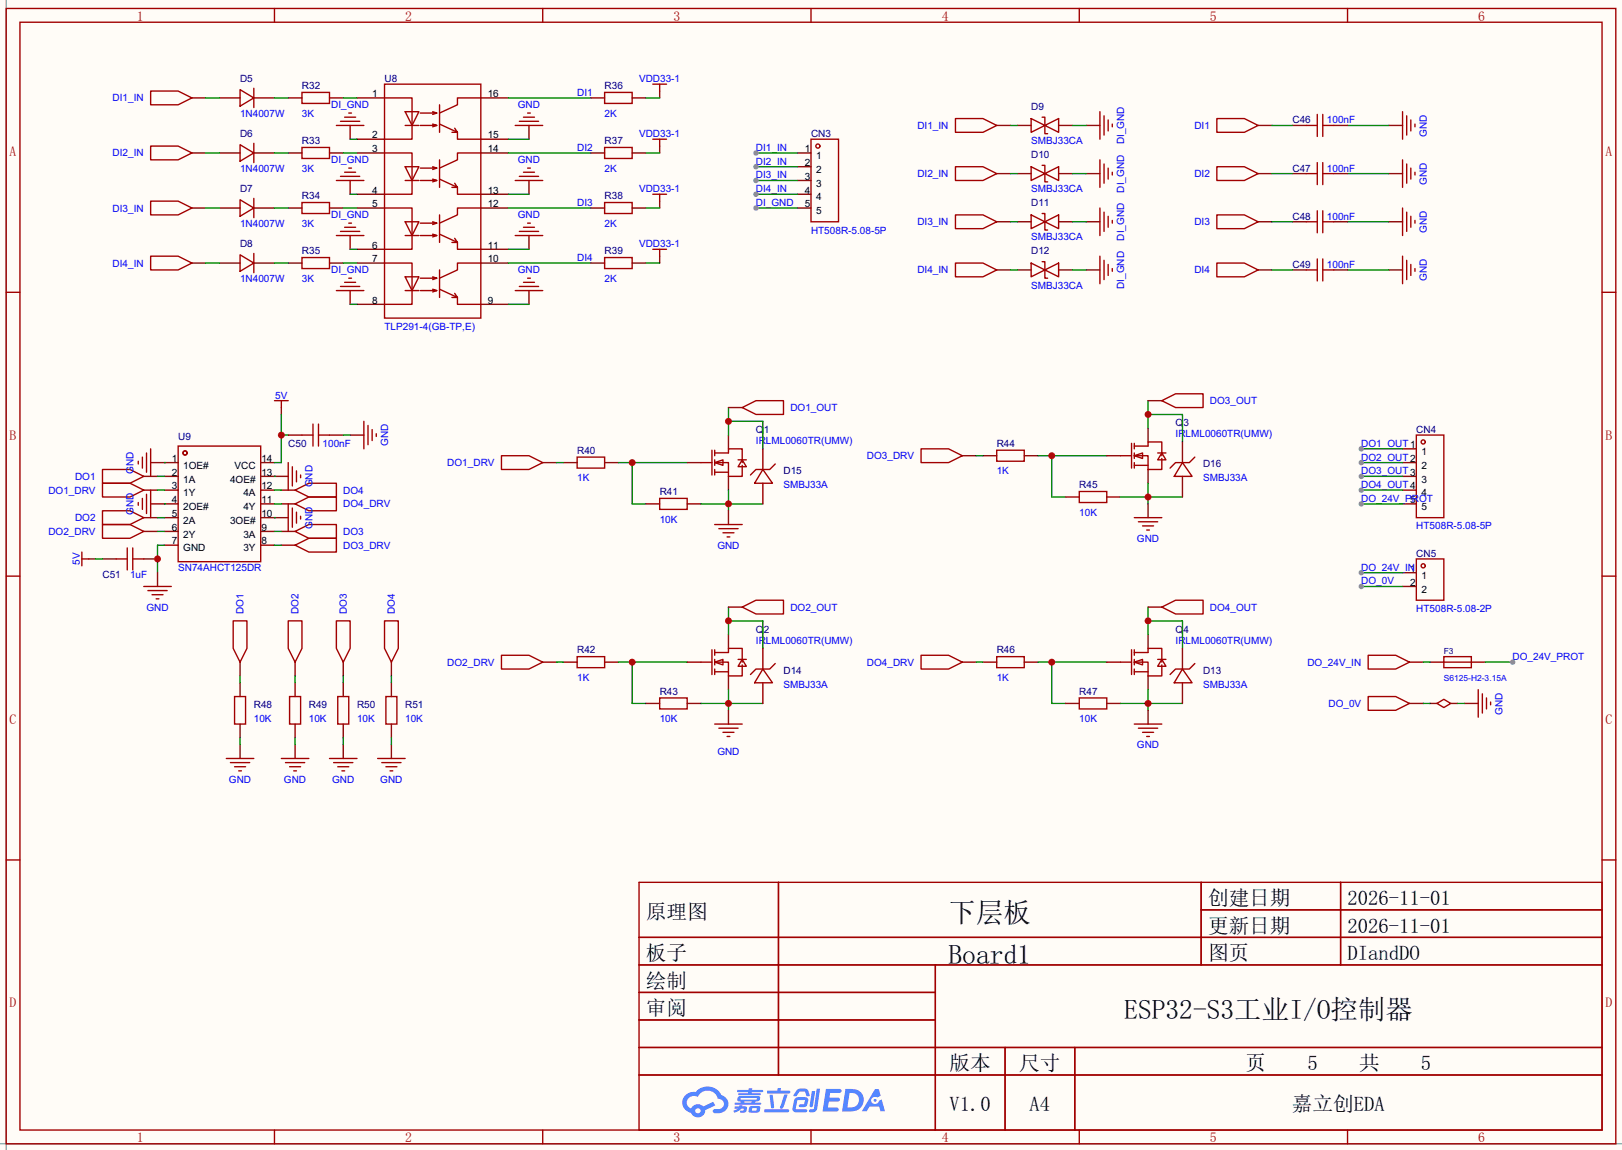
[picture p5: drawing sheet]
<svg xmlns="http://www.w3.org/2000/svg" width="299mm" height="212mm" viewBox="0 0 299 212" stroke-linecap="round" stroke-linejoin="round" font-family="sans-serif">
<path d="M0 0h299.5v212.3h-299.5z" fill="#fffcf7"/>
<path d="M1.1 0v212.3M0 211.1h299.5" fill="none" stroke="#999" stroke-width=".25"/>
<g fill="none" stroke="#a10000" stroke-width=".25">
<path d="M1.1 1.6h297.2v209.5h-297.2zM3.7 4.1h292.1v204.5h-292.1zM50.7 1.6v2.5M100.2 1.6v2.5M149.7 1.6v2.5M199.3 1.6v2.5M248.8 1.6v2.5M1.1 54h2.6M295.8 54h2.5M1.1 106.3h2.6M295.8 106.3h2.5M1.1 158.7h2.6"/>
<path d="M295.8 158.7h2.5M118 162.9h177.8v45.7h-177.8zM118 173h177.8M118 178.1h177.8M143.7 162.9v35.5M172.7 178.1v30.5M221.8 162.9v15.2M221.8 167.9h74M247.5 162.9v15.2M118 183.2h54.7M118 193.3h177.8M118 188.3h54.7"/>
<path d="M118 198.4h177.8M185.6 193.3v15.3M198.4 193.3v15.3M50.7 208.6v2.5M100.2 208.6v2.5M149.7 208.6v2.5M199.3 208.6v2.5M248.8 208.6v2.5"/>
</g>
<g fill="#5487ff">
<path d="M152.5 201h1.6a1.34 1.34 0 0 1 1.2 .2 .37 .37 0 0 1-.3 .5h-1.7l-.2 .9h1.6a.37 .37 0 0 1 .4 .4 .37 .37 0 0 1-.4 .3h-1.7l-.2 1.1h.8a1.26 1.26 0 0 1 1.2 .2 .36 .36 0 0 1-.3 .5h-2.6z"/>
<path d="M161.5 201h.8l.3 1.3-.6 .3a.72 .72 0 0 0-1.1 .2 .72 .72 0 0 0 .3 1 .72 .72 0 0 0 1-.4l.1-.2 .5-.3 .6 2.2h-.8l-.3-.9h-1.8l-.5 .9h-.9z"/>
<path d="M149.9 201.4h.6l-.4 2.7a.31 .31 0 0 1-.3 .3 .31 .31 0 0 1-.3-.3z"/>
<path d="M150.8 200.9h.6l-.5 3.7a.97 .97 0 0 1-1.5 .5l.1-.3 .6-.1 .2-.1z"/>
<path d="M147.1 201.2l.5-.3 1.3 .1 .3 .4 .3 .8-.1 .1h-.5l-.3-.8h-.8h-.2l-.6 .8h-.5v-.2z"/>
<path d="M146.8 202.8l.4-.3h1.5a.69 .69 0 0 1 .5 .4 .69 .69 0 0 1-.1 .8 .74 .74 0 0 1-.8 .7h-.6a.27 .27 0 0 1-.2-.4 .27 .27 0 0 1 .3-.2h.6l.2-.8-1.4 .1-.3 1.6 1.9 .1a.28 .28 0 0 1 .2 .3 .28 .28 0 0 1-.3 .2h-1.9l-.4-.3-.1-.4z"/>
<path d="M141.1 204.7h4.3a.28 .28 0 0 1 .3 .3 .28 .28 0 0 1-.3 .3h-4.2l-.1-.1z"/>
<path d="M144.8 202h.6l-.8 2.5a.3 .3 0 0 1-.4 .1 .3 .3 0 0 1-.2-.2z"/>
<path d="M142.1 202.1h.6l.2 2.2-.2 .3-.4-.2z"/>
<path d="M141.7 201.3h1.8l.2-.5h.5l-.1 .5h1.5a.27 .27 0 0 1 .3 .3 .27 .27 0 0 1-.3 .2h-3.8l-.2-.1z"/>
<path d="M135.7 204.2h.8v-.2h.6l-.1 .2h.8a.7 .7 0 0 1-.5 1.2h-.6v-.4l.6-.1v-.2l-.4-.1-.5 .5-.8 .3-.2-.4 .8-.4h-.6z"/>
<path d="M136.1 201.2h2.1l.1-.3h.6l-.1 .3h1.9l.2 .2-.2 .2h-1.9l-.1 .2h1.6l.2 .2-.2 .1h-3.9l-.1-.3h1.8v-.2h-1.9l-.1-.2z"/>
<path d="M156.1 201l-.6 4.1h1.4a2.14 2.14 0 0 0 2.6-2.1 2.14 2.14 0 0 0-2.7-2zM156.8 201.7a1.37 1.37 0 0 1 1.8 1.2 1.37 1.37 0 0 1-1.5 1.5h-.7z"/>
<path d="M136.3 202.5a.47 .47 0 0 0-.2 .6 .47 .47 0 0 0 .6 .2l.1 .2h-1.1l-.1 .3 4.7 .1 .2-.2-.1-.2h-1l.1-.2a.6 .6 0 0 0 .7-.2 .6 .6 0 0 0 0-.8h-3.5zM136.8 202.7l2.8-.1 .1 .1-.1 .3h-2.8zM137.4 203.3h1.4l-.1 .2h-1.2z"/>
<path d="M138.4 204.3a.9 .9 0 0 0-.1 1 2.48 2.48 0 0 0 1.9-.1 .84 .84 0 0 0 0-1l-1.4-.1zM138.9 204.6l.7-.1 .1 .3-.2 .2h-.7z"/>
<path d="M126.6 202.1a1.91 1.91 0 0 0-.5 2 1.91 1.91 0 0 0 1.5 1.3 1.35 1.35 0 0 0 1.5 .8 1.35 1.35 0 0 0 1.1-1.3l1.9-.9-.4-.6-1.8 .8a1.41 1.41 0 0 0-2.3 .4 1.25 1.25 0 0 1-.6-1.8 1.25 1.25 0 0 1 1.8-.3 1.97 1.97 0 0 1 2-1.2 1.97 1.97 0 0 1 1.8 1.5 .96 .96 0 0 1 1 .9 .96 .96 0 0 1-.9 1h-.6a.39 .39 0 0 0-.5 .3 .39 .39 0 0 0 .4 .5 1.87 1.87 0 0 0 1.9-.6 1.87 1.87 0 0 0 .4-2l-.7-.6-.4-.2a2.86 2.86 0 0 0-4.8-.6h-.3a2.27 2.27 0 0 0-1.5 .6zM128.4 205a.5 .5 0 0 1 1 0 .5 .5 0 0 1-1 0z"/>
<circle cx="161.6" cy="203.1" r=".27"/>
</g>
<g fill="none" stroke="#a10000" stroke-width=".25">
<path d="M27.8 16.8h5.1l2.5 1.3-2.5 1.2h-5.1zM44.3 16.5l2.6 1.6-2.6 1.5zM46.9 16.3v3.6M55.8 17.1h5v2h-5zM71 15.5h17.8v43.2h-17.8zM71 18.1h5.1v7.6h-5.1M81.2 19.3v5.1M88.8 18.1h-4.3v1.2l-3.3 1.6M111.6 17.1h5.1v2h-5.1zM120.5 15.5h2.6M121.8 15.5v1.3M27.8 27h5.1l2.5 1.2-2.5 1.3h-5.1z"/>
<path d="M27.8 37.1h5.1l2.5 1.3-2.5 1.3h-5.1zM44.3 36.9l2.6 1.5-2.6 1.5zM44.3 26.7l2.6 1.5-2.6 1.6zM46.9 26.5v3.5M46.9 36.6v3.6M55.8 37.4h5v2h-5zM55.8 27.2h5v2h-5zM62.1 23.2h5.1M62.1 33.3h5.1M62.9 22.4h3.5M62.9 32.6h3.5M63.6 21.6h2.1"/>
<path d="M63.6 31.8h2.1M64.4 20.9h.5M64.4 31h.5M71 28.2h5.1v7.7h-5.1M71 38.4h5.1v7.6h-5.1M74.8 20.6h2.5l-1.2 2.6zM74.8 30.8h2.5l-1.2 2.5zM74.8 23.2h2.5M74.8 33.3h2.5M79.9 20.6l.7 .3h-3M79.9 22.9l.7 .3h-3M79.9 30.8l.7 .2h-3"/>
<path d="M79.9 33.1l.7 .2h-3M80.6 20.9l-.7 .2M80.6 23.2l-.7 .2M80.6 31l-.7 .3M80.6 33.3l-.7 .3M81.2 22.9l3.3 1.5-.6-.7M81.2 33.1l3.3 1.5-.6-.8M81.2 29.5v5.1M81.2 39.7v5M83.4 24.4h1.1v1.3h4.3M83.4 34.6h1.1v1.3h4.3M88.8 28.2h-4.3v1.3l-3.3 1.5"/>
<path d="M88.8 38.4h-4.3v1.3l-3.3 1.5M95.1 23.2h5.1M95.1 33.3h5.1M95.9 22.4h3.5M95.9 32.6h3.5M96.6 21.6h2.1M96.6 31.8h2.1M97.4 20.9h.5M97.4 31h.5M111.6 37.4h5.1v2h-5.1zM111.6 27.2h5.1v2h-5.1zM120.5 35.9h2.6"/>
<path d="M120.5 25.7h2.6M121.8 25.7v1.3M121.8 35.9v1.2M149.7 25.7h5.1v15.2h-5.1zM176.4 21.9h5.1l2.5 1.3-2.5 1.2h-5.1zM176.4 30.8h5.1l2.5 1.2-2.5 1.3h-5.1zM176.4 39.7h5.1l2.5 1.2-2.5 1.3h-5.1zM203.1 20.6v5.1M203.1 29.5v5.1M203.1 38.4v5.1M203.8 21.4v3.5M203.8 30.3v3.5"/>
<path d="M203.8 39.2v3.5M204.6 22.1v2.1M204.6 31v2.1M204.6 39.9v2M205.4 22.9v.5M205.4 31.8v.5M224.7 39.7h5l2.6 1.2-2.6 1.3h-5zM224.7 30.8h5l2.6 1.2-2.6 1.3h-5zM224.7 21.9h5l2.6 1.3-2.6 1.2h-5zM259 20.6v5.1M259 29.5v5.1M259 38.4v5.1"/>
<path d="M259.7 21.4v3.5M259.7 30.3v3.5M259.7 39.2v3.5M260.5 22.1v2.1M260.5 31v2.1M260.5 39.9v2M261.2 22.9v.5M261.2 31.8v.5M27.8 47.3h5.1l2.5 1.3-2.5 1.2h-5.1zM44.3 47l2.6 1.6-2.6 1.5zM46.9 46.8v3.5M55.8 47.5h5v2.1h-5z"/>
<path d="M62.1 43.5h5.1M62.1 53.6h5.1M62.9 42.7h3.5M62.9 52.9h3.5M63.6 41.9h2.1M63.6 52.1h2.1M64.4 41.2h.5M64.4 51.3h.5M71 48.6h5.1v7.6h-5.1M74.8 40.9h2.5l-1.2 2.6zM74.8 51.1h2.5l-1.2 2.5zM74.8 43.5h2.5"/>
<path d="M74.8 53.6h2.5M79.9 40.9l.7 .3h-3M79.9 43.2l.7 .3h-3M79.9 51.1l.7 .2h-3M79.9 53.4l.7 .2h-3M80.6 41.2l-.7 .2M80.6 43.5l-.7 .2M80.6 51.3l-.7 .3M80.6 53.6l-.7 .3M81.2 43.2l3.3 1.5-.6-.7M81.2 53.4l3.3 1.5-.6-.8M81.2 49.8v5.1"/>
<path d="M83.4 44.7h1.1v1.3h4.3M83.4 54.9h1.1v1.3h4.3M88.8 48.6h-4.3v1.2l-3.3 1.5M95.1 43.5h5.1M95.1 53.6h5.1M95.9 42.7h3.5M95.9 52.9h3.5M96.6 41.9h2.1M96.6 52.1h2.1M97.4 41.2h.5M97.4 51.3h.5M111.6 47.5h5.1v2.1h-5.1z"/>
<path d="M120.5 46h2.6M121.8 46v1.3M176.4 48.6h5.1l2.5 1.2-2.5 1.3h-5.1zM203.1 47.3v5.1M203.8 48v3.6M204.6 48.8v2M205.4 40.7v.5M205.4 49.6v.5M224.7 48.6h5l2.6 1.2-2.6 1.3h-5zM259 47.3v5.1M259.7 48v3.6M260.5 48.8v2"/>
<path d="M261.2 40.7v.5M261.2 49.6v.5M261.5 80.3h5.1v15.2h-5.1z"/>
<circle cx="151" cy="27" r=".38"/>
<circle cx="262.8" cy="81.6" r=".38"/>
</g>
<g fill="none" stroke="#870000" stroke-width=".25">
<path d="M35.4 18.1h2.6M40.5 18.1h3.8M46.9 18.1h3.8M53.2 18.1h2.6M60.8 18.1h2.6M65.9 18.1h5.1M88.8 18.1h5.1M109.1 18.1h2.5M116.7 18.1h2.6M121.8 16.8v1.3M35.4 28.2h2.6M35.4 38.4h2.6"/>
<path d="M40.5 28.2h3.8M40.5 38.4h3.8M46.9 28.2h3.8M46.9 38.4h3.8M53.2 28.2h2.6M53.2 38.4h2.6M60.8 28.2h2.6M60.8 38.4h2.6M64.6 23.2v2.5M64.6 33.3v2.6M65.9 25.7h5.1M65.9 28.2h5.1"/>
<path d="M65.9 35.9h5.1M65.9 38.4h5.1M88.8 25.7h5.1M88.8 28.2h5.1M88.8 35.9h5.1M88.8 38.4h5.1M97.7 23.2v2.5M97.7 33.3v2.6M109.1 28.2h2.5M109.1 38.4h2.5M116.7 28.2h2.6M116.7 38.4h2.6"/>
<path d="M121.8 27v1.2M121.8 37.1v1.3M147.2 28.2h2.5M147.2 35.9h2.5M147.2 38.4h2.5M147.2 30.8h2.5M147.2 33.3h2.5M184 32h2.6M184 23.2h2.6M200.5 32h2.6M200.5 23.2h2.6M232.3 32h2.5"/>
<path d="M232.3 23.2h2.5M256.4 32h2.6M256.4 23.2h2.6M35.4 48.6h2.6M40.5 48.6h3.8M46.9 48.6h3.8M53.2 48.6h2.6M60.8 48.6h2.6M64.6 43.5v2.5M64.6 53.6v2.6M65.9 46h5.1M65.9 48.6h5.1"/>
<path d="M65.9 56.2h5.1M88.8 46h5.1M88.8 48.6h5.1M88.8 56.2h5.1M97.7 43.5v2.5M97.7 53.6v2.6M109.1 48.6h2.5M116.7 48.6h2.6M121.8 47.3v1.3M184 49.8h2.6M184 40.9h2.6M200.5 49.8h2.6"/>
<path d="M200.5 40.9h2.6M232.3 49.8h2.5M232.3 40.9h2.5M256.4 49.8h2.6M256.4 40.9h2.6M259 82.8h2.5M259 85.4h2.5M259 87.9h2.5M259 90.5h2.5M259 93h2.5"/>
</g>
<g fill="none" stroke="#008700" stroke-width=".25">
<path d="M38 18.1h2.5M50.7 18.1h2.5M63.4 18.1h2.5M93.9 18.1h15.2M119.3 18.1h2.5M38 28.2h2.5M38 38.4h2.5M50.7 28.2h2.5M50.7 38.4h2.5M63.4 28.2h2.5M63.4 38.4h2.5M64.6 35.9h1.3"/>
<path d="M64.6 25.7h1.3M93.9 28.2h15.2M93.9 38.4h15.2M93.9 35.9h3.8M93.9 25.7h3.8M119.3 28.2h2.5M119.3 38.4h2.5M139.6 28.2h7.6M38 48.6h2.5M50.7 48.6h2.5M63.4 48.6h2.5M64.6 56.2h1.3"/>
<path d="M64.6 46h1.3M93.9 48.6h15.2M93.9 56.2h3.8M93.9 46h3.8M119.3 48.6h2.5"/>
</g>
<circle cx="139.6" cy="28.2" r=".51" fill="#999"/>
<path d="M139.6 30.8h7.6" fill="none" stroke="#008700" stroke-width=".25"/>
<circle cx="139.6" cy="30.8" r=".51" fill="#999"/>
<path d="M139.6 33.3h7.6" fill="none" stroke="#008700" stroke-width=".25"/>
<circle cx="139.6" cy="33.3" r=".51" fill="#999"/>
<path d="M139.6 35.9h7.6" fill="none" stroke="#008700" stroke-width=".25"/>
<circle cx="139.6" cy="35.9" r=".51" fill="#999"/>
<path d="M139.6 38.4h7.6" fill="none" stroke="#008700" stroke-width=".25"/>
<circle cx="139.6" cy="38.4" r=".51" fill="#999"/>
<g fill="none" stroke="#870000" stroke-width=".25">
<path d="M187.8 32h2.6M187.8 23.2h2.6M195.5 32h2.5M195.5 23.2h2.5M238.6 32h2.6M238.6 23.2h2.6M246.3 32h2.5M246.3 23.2h2.5M187.8 40.9h2.6M187.8 49.8h2.6M195.5 40.9h2.5M195.5 49.8h2.5"/>
<path d="M238.6 40.9h2.6M238.6 49.8h2.6M246.3 40.9h2.5M246.3 49.8h2.5M51.9 75.2v1.3M26.5 87.9h2.6M26.5 90.5h2.6M26.5 95.5h2.6M26.5 98.1h2.6M27.8 85.4h5.1M27.8 93h5.1M30.4 87.9h2.5"/>
<path d="M30.4 90.5h2.5M30.4 95.5h2.5M30.4 98.1h2.5M48.1 85.4h2.6M48.1 87.9h5.1M48.1 90.5h2.6M48.1 93h2.6M48.1 95.5h5.1M48.1 98.1h2.6M51.9 90.5h2.6M51.9 93h2.6M51.9 98.1h2.6"/>
<path d="M100.2 85.4h2.5M177.7 84.1h2.5M16.4 103.2h1.3M30.4 100.6h2.5M48.1 100.6h2.6M51.9 100.6h2.6M44.3 122.2v2.6M54.5 122.2v2.6M63.4 122.2v2.6M72.3 122.2v2.6M100.2 122.2h2.5M177.7 122.2h2.5"/>
</g>
<g fill="none" stroke="#a10000" stroke-width=".25">
<path d="M190.4 39.7l2.5 1.2-2.5 1.3zM190.4 30.8l2.5 1.2-2.5 1.3zM190.4 21.9l2.5 1.3-2.5 1.2zM192.4 39.4h.5v3.1h.5M192.4 30.5h.5v3.1h.5M192.4 21.6h.5v3.1h.5M192.9 32l2.6-1.2v2.5zM192.9 23.2l2.6-1.3v2.5zM241.2 32h2M241.2 23.2h2M243.2 21.1v4.1M243.2 30v4.1"/>
<path d="M243.2 38.9v4.1M244.2 21.1v4.1M244.2 30v4.1M244.2 38.9v4.1M244.2 32h2.1M244.2 23.2h2.1M190.4 48.6l2.5 1.2-2.5 1.3zM192.4 48.3h.5v3h.5M192.9 40.9l2.6-1.2v2.5zM192.9 49.8l2.6-1.2v2.5zM241.2 49.8h2M241.2 40.9h2"/>
<path d="M243.2 47.8v4.1M244.2 49.8h2.1M244.2 47.8v4.1M244.2 40.9h2.1M50.7 74h2.5M51.9 74v1.2M18.9 86.7h5.1l2.5 1.2-2.5 1.3h-5.1zM18.9 89.2h5.1l2.5 1.3-2.5 1.2h-5.1zM18.9 94.3h5.1l2.5 1.2-2.5 1.3h-5.1zM18.9 96.8h5.1l2.5 1.3-2.5 1.3h-5.1zM25.5 85.1v.5M25.5 92.7v.6"/>
<path d="M26.3 84.4v2M26.3 92v2M27.1 83.6v3.6M27.1 91.2v3.6M27.8 82.8v5.1M27.8 90.5v5M32.9 82.3h15.2v21.4h-15.2zM53.2 85.4v5.1M53.2 93v5.1M54 86.1v3.6M54 93.8v3.5M54.5 98.1l2.5-1.3h5.1v2.6h-5.1z"/>
<path d="M54.5 93l2.5-1.3h5.1v2.6h-5.1zM54.5 90.5l2.5-1.3h5.1v2.5h-5.1zM54.7 86.9v2M54.7 94.5v2.1M55.5 87.7v.5M55.5 95.3v.5M92.6 84.1h5.1l2.5 1.3-2.5 1.3h-5.1zM170.1 82.8h5l2.6 1.3-2.6 1.3h-5zM15.1 101.9v2.5M15.1 103.2h1.3M43.1 114.6h2.5v5.1l-1.3 2.5-1.2-2.5zM53.2 114.6h2.6v5.1l-1.3 2.5-1.3-2.5z"/>
<path d="M54.5 100.6l2.5-1.2h5.1v2.5h-5.1zM62.1 114.6h2.5v5.1l-1.2 2.5-1.3-2.5zM71 114.6h2.5v5.1l-1.2 2.5-1.3-2.5zM92.6 120.9h5.1l2.5 1.3-2.5 1.3h-5.1zM170.1 120.9h5l2.6 1.3-2.6 1.3h-5z"/>
<circle cx="34.2" cy="83.6" r=".38"/>
</g>
<g fill="none" stroke="#008700" stroke-width=".25">
<path d="M186.6 32h1.2M186.6 23.2h1.2M198 32h2.5M198 23.2h2.5M234.8 32h3.8M234.8 23.2h3.8M248.8 32h7.6M248.8 23.2h7.6M186.6 40.9h1.2M186.6 49.8h1.2M198 40.9h2.5M198 49.8h2.5"/>
<path d="M234.8 40.9h3.8M234.8 49.8h3.8M248.8 40.9h7.6M248.8 49.8h7.6M51.9 76.5v8.9h-1.2M29.1 98.1h1.3M29.1 87.9h1.3M29.1 90.5h1.3M29.1 95.5h1.3M30.4 85.4h.1M30.4 93h.1M50.7 87.9h.1"/>
<path d="M50.7 95.5h.1M50.7 98.1h1.2M50.7 90.5h1.2M50.7 93h1.2M51.9 80.3h1.3M50.7 100.6h1.2"/>
</g>
<circle cx="51.9" cy="80.3" r=".63" fill="#c00"/>
<path d="M53.2 80.3h2.6M60.8 80.3h2.6M64.6 80.3h2.6M26.5 103.2h2.6" fill="none" stroke="#870000" stroke-width=".25"/>
<path d="M57.8 78.3v4M58.8 78.3v4M67.2 77.8v5M67.9 78.5v3.6M68.7 79.3v2M55.8 80.3h2M58.8 80.3h2M69.5 80v.6" fill="none" stroke="#a10000" stroke-width=".25"/>
<path d="M63.4 80.3h1.2M30.4 100.6h-1.3v5.1" fill="none" stroke="#008700" stroke-width=".25"/>
<circle cx="29.1" cy="103.2" r=".63" fill="#c00"/>
<path d="M104 85.4h2.6M111.6 85.4h2.6M181.5 84.1h2.5M189.1 84.1h2.5M18.9 103.2h2.6M29.1 105.7v2.5M104 122.2h2.6M111.6 122.2h2.6M181.5 122.2h2.5M189.1 122.2h2.5" fill="none" stroke="#870000" stroke-width=".25"/>
<path d="M106.6 84.4h5v2h-5zM184 83.1h5.1v2h-5.1zM21.5 103.2h2M23.5 101.1v4.1M24.5 101.1v4.1M24.5 103.2h2M26.5 108.2h5.1M27.3 109h3.6M28.1 109.8h2M28.8 110.5h.5M106.6 121.2h5v2h-5zM184 121.2h5.1v2h-5.1z" fill="none" stroke="#a10000" stroke-width=".25"/>
<path d="M102.7 85.4h1.3M180.2 84.1h1.3M17.7 103.2h1.2M102.7 122.2h1.3M180.2 122.2h1.3M191.6 122.2h12.7M194.2 122.2v7.6h2.5" fill="none" stroke="#008700" stroke-width=".25"/>
<circle cx="194.2" cy="122.2" r=".63" fill="#c00"/>
<path d="M191.6 84.1h12.7M194.2 84.1v7.6h2.5" fill="none" stroke="#008700" stroke-width=".25"/>
<circle cx="194.2" cy="84.1" r=".63" fill="#c00"/>
<path d="M114.2 122.2h12.7M116.7 122.2v7.6h2.6" fill="none" stroke="#008700" stroke-width=".25"/>
<circle cx="116.7" cy="122.2" r=".63" fill="#c00"/>
<path d="M114.2 85.4h12.7M116.7 85.4v7.6h2.6" fill="none" stroke="#008700" stroke-width=".25"/>
<circle cx="116.7" cy="85.4" r=".63" fill="#c00"/>
<g fill="none" stroke="#a10000" stroke-width=".25">
<path d="M121.8 92h5.1v2h-5.1zM129.4 85.4h2M131.4 83.1v4.6M132 85.4h2.5v2.5h2.5v-2M132 83.6h2.5v-.8h2.5v2.6M132 85.4l1.5-.5v1zM132 83.1v1M132 84.9v1M132 86.7v1M132 87.2h2.5M136.3 84.9h1.5M137 84.9l.8 1.2h-1.5z"/>
<path d="M199.3 90.7h5v2h-5zM206.9 84.1h2M208.9 81.8v4.6M209.4 84.1h2.6v2.6h2.5v-2.1M209.4 82.3h2.6v-.7h2.5v2.5M209.4 84.1l1.5-.5v1zM209.4 81.8v1M209.4 83.6v1M209.4 85.4v1M209.4 85.9h2.6M213.7 83.6h1.6M214.5 83.6l.8 1.3h-1.6z"/>
<path d="M131.4 119.9v4.6M132 119.9v1M208.9 119.9v4.6M209.4 119.9v1M121.8 128.8h5.1v2h-5.1zM129.4 122.2h2M132 122.2h2.5v2.6h2.5v-2.1M132 120.4h2.5v-.7h2.5v2.5M132 122.2l1.5-.5v1zM132 121.7v1M132 123.5v1M132 124h2.5"/>
<path d="M136.3 121.7h1.5M137 121.7l.8 1.3h-1.5zM199.3 128.8h5v2h-5zM206.9 122.2h2M209.4 122.2h2.6v2.6h2.5v-2.1M209.4 120.4h2.6v-.7h2.5v2.5M209.4 122.2l1.5-.5v1zM209.4 121.7v1M209.4 123.5v1M209.4 124h2.6M213.7 121.7h1.6M214.5 121.7l.8 1.3h-1.6z"/>
</g>
<g fill="none" stroke="#870000" stroke-width=".25">
<path d="M212 79v2.6M119.3 93h2.5M126.9 93h2.5M126.9 85.4h2.5M134.5 80.3v2.5M134.5 87.9v2.6M196.7 91.7h2.6M204.3 91.7h2.6M204.3 84.1h2.6M212 86.7v2.5M134.5 117.1v2.6M212 117.1v2.6"/>
<path d="M119.3 129.8h2.5M126.9 129.8h2.5M126.9 122.2h2.5M134.5 124.8v2.5M196.7 129.8h2.6M204.3 129.8h2.6M204.3 122.2h2.6M212 124.8v2.5"/>
</g>
<path d="M206.9 129.8h11.4M212 127.3v3.8" fill="none" stroke="#008700" stroke-width=".25"/>
<circle cx="212" cy="129.8" r=".63" fill="#c00"/>
<path d="M206.9 91.7h11.4M212 89.2v3.8" fill="none" stroke="#008700" stroke-width=".25"/>
<circle cx="212" cy="91.7" r=".63" fill="#c00"/>
<path d="M129.4 129.8h11.4M134.5 127.3v3.8" fill="none" stroke="#008700" stroke-width=".25"/>
<circle cx="134.5" cy="129.8" r=".63" fill="#c00"/>
<path d="M129.4 93h11.4M134.5 90.5v3.8" fill="none" stroke="#008700" stroke-width=".25"/>
<circle cx="134.5" cy="93" r=".63" fill="#c00"/>
<path d="M134.5 94.3v2.5M212 93v2.5M134.5 131.1v2.5M212 131.1v2.5" fill="none" stroke="#870000" stroke-width=".25"/>
<g fill="none" stroke="#a10000" stroke-width=".25">
<path d="M132 96.8h5M132.7 97.6h3.6M133.5 98.3h2M134.2 99.1h.5M209.4 95.5h5.1M210.2 96.3h3.5M210.9 97.1h2.1M211.7 97.8h.5M132 133.6h5M132.7 134.4h3.6M133.5 135.2h2M134.2 135.9h.5"/>
<path d="M209.4 133.6h5.1M210.2 134.4h3.5M210.9 135.2h2.1M211.7 135.9h.5"/>
</g>
<path d="M212 74v5M212 76.5h6.3v5.1" fill="none" stroke="#008700" stroke-width=".25"/>
<circle cx="212" cy="76.5" r=".63" fill="#c00"/>
<path d="M212 112.1v5M212 114.6h6.3v5.1" fill="none" stroke="#008700" stroke-width=".25"/>
<circle cx="212" cy="114.6" r=".63" fill="#c00"/>
<path d="M134.5 112.1v5M134.5 114.6h6.3v5.1" fill="none" stroke="#008700" stroke-width=".25"/>
<circle cx="134.5" cy="114.6" r=".63" fill="#c00"/>
<path d="M134.5 75.2v5.1M134.5 77.8h6.3v5" fill="none" stroke="#008700" stroke-width=".25"/>
<circle cx="134.5" cy="77.8" r=".63" fill="#c00"/>
<path d="M134.5 75.2h2.5M212 74h2.5M134.5 112.1h2.5M212 112.1h2.5M259 105.7h2.5M259 108.2h2.5" fill="none" stroke="#870000" stroke-width=".25"/>
<g fill="none" stroke="#a10000" stroke-width=".25">
<path d="M137 75.2l2.6-1.2h5.1v2.5h-5.1zM214.5 74l2.5-1.3h5.1v2.5h-5.1zM137 112.1l2.6-1.3h5.1v2.5h-5.1zM214.5 112.1l2.5-1.3h5.1v2.5h-5.1zM261.5 103.2h5.1v7.6h-5.1z"/>
<circle cx="262.8" cy="104.4" r=".38"/>
</g>
<path d="M251.3 82.8h7.7" fill="none" stroke="#008700" stroke-width=".25"/>
<circle cx="251.3" cy="82.8" r=".51" fill="#999"/>
<path d="M251.3 85.4h7.7" fill="none" stroke="#008700" stroke-width=".25"/>
<circle cx="251.3" cy="85.4" r=".51" fill="#999"/>
<path d="M251.3 87.9h7.7" fill="none" stroke="#008700" stroke-width=".25"/>
<circle cx="251.3" cy="87.9" r=".51" fill="#999"/>
<path d="M251.3 90.5h7.7" fill="none" stroke="#008700" stroke-width=".25"/>
<circle cx="251.3" cy="90.5" r=".51" fill="#999"/>
<g fill="none" stroke="#a10000" stroke-width=".25">
<path d="M41.8 140h5.1M43.3 128.6h2v5h-2zM51.9 140h5.1M53.5 128.6h2v5h-2zM60.8 140h5.1M62.4 128.6h2v5h-2zM69.7 140h5.1M71.2 128.6h2.1v5h-2.1zM42.5 140.8h3.6M43.3 141.5h2M44.1 142.3h.5M52.7 140.8h3.6"/>
<path d="M53.5 141.5h2M54.2 142.3h.5M61.6 140.8h3.6M62.4 141.5h2M63.1 142.3h.5M70.5 140.8h3.5M71.2 141.5h2.1M72 142.3h.5"/>
</g>
<path d="M44.3 126v2.6M44.3 133.6v2.6M44.3 137.5v2.5M54.5 126v2.6M54.5 133.6v2.6M54.5 137.5v2.5M63.4 126v2.6M63.4 133.6v2.6M63.4 137.5v2.5M72.3 126v2.6M72.3 133.6v2.6M72.3 137.5v2.5" fill="none" stroke="#870000" stroke-width=".25"/>
<path d="M251.3 105.7h7.7M44.3 124.8v1.2M44.3 136.2v1.3M54.5 124.8v1.2M54.5 136.2v1.3M63.4 124.8v1.2M63.4 136.2v1.3M72.3 124.8v1.2M72.3 136.2v1.3" fill="none" stroke="#008700" stroke-width=".25"/>
<circle cx="251.3" cy="105.7" r=".51" fill="#999"/>
<path d="M251.3 108.2h7.7" fill="none" stroke="#008700" stroke-width=".25"/>
<circle cx="251.3" cy="108.2" r=".51" fill="#999"/>
<path d="M260.2 129.8h2.6M260.2 122.2h2.6M264 122.2h2.6M271.7 122.2h2.5" fill="none" stroke="#870000" stroke-width=".25"/>
<path d="M252.6 128.6h5.1l2.5 1.2-2.5 1.3h-5.1zM252.6 120.9h5.1l2.5 1.3-2.5 1.3h-5.1zM266.6 121.2h5.1v2h-5.1zM266.6 122.2h5.1" fill="none" stroke="#a10000" stroke-width=".25"/>
<path d="M262.8 122.2h1.2M274.2 122.2h5.1" fill="none" stroke="#008700" stroke-width=".25"/>
<circle cx="279.3" cy="122.2" r=".51" fill="#999"/>
<path d="M264 129.8h1.3M267.8 129.8h1.3M270.4 129.8h2.5" fill="none" stroke="#870000" stroke-width=".25"/>
<path d="M265.3 129.8l1.3-.7 1.2 .7-1.2 .8zM272.9 127.3v5.1M273.7 128.1v3.5M274.4 128.8v2M275.2 129.6v.5" fill="none" stroke="#a10000" stroke-width=".25"/>
<path d="M251.3 93h7.7M262.8 129.8h1.2M269.1 129.8h1.3" fill="none" stroke="#008700" stroke-width=".25"/>
<circle cx="251.3" cy="93" r=".51" fill="#999"/>
<path d="M140.8 82.8v3.9M140.8 89.2v3.8M218.3 81.6v3.8M218.3 87.9v3.8M140.8 119.7v3.8M218.3 119.7v3.8M140.8 126v3.8M218.3 126v3.8" fill="none" stroke="#870000" stroke-width=".25"/>
<path d="M140.8 86.7l1.8 2.5h-3.3zM143.1 85.6l-1 1.1h-2.5l-1 1M218.3 85.4l1.8 2.5h-3.3zM220.6 84.4l-1 1h-2.6l-1 1M140.8 123.5l1.8 2.5h-3.3zM143.1 122.5l-1 1h-2.5l-1 1M218.3 123.5l1.8 2.5h-3.3zM220.6 122.5l-1 1h-2.6l-1 1" fill="none" stroke="#a10000" stroke-width=".25"/>
<g font-size="5.1">
<text x="175.1" y="170.2">下层板</text>
<text x="175.1" y="177.8">Board1</text>
<text x="207.6" y="188">ESP32-S3工业I/O控制器</text>
</g>
<g font-size="3.8">
<text x="223" y="167">创建日期</text>
<text x="248.8" y="167">2026-11-01</text>
<text x="119.3" y="169.6">原理图</text>
<text x="223" y="172.1">更新日期</text>
<text x="248.8" y="172.1">2026-11-01</text>
<text x="119.3" y="177.2">板子</text>
<text x="223" y="177.2">图页</text>
<text x="248.8" y="177.2">DIandDO</text>
<text x="119.3" y="182.3">绘制</text>
<text x="119.3" y="187.4">审阅</text>
<text x="175.3" y="197.5">版本</text>
<text x="188.2" y="197.5">尺寸</text>
<text x="230" y="197.5">页</text>
<text x="241.4" y="197.5">5</text>
<text x="250.9" y="197.5">共</text>
<text x="262.4" y="197.5">5</text>
<text x="175.3" y="205.1">V1.0</text>
<text x="190.1" y="205.1">A4</text>
<text x="238.5" y="205.1">嘉立创EDA</text>
</g>
<g font-size="2.5" fill="#a00000">
<text x="25.3" y="3.8">1</text>
<text x="74.8" y="3.8">2</text>
<text x="124.3" y="3.8">3</text>
<text x="173.9" y="3.8">4</text>
<text x="223.4" y="3.8">5</text>
<text x="272.9" y="3.8">6</text>
<text x="1.8" y="28.8">A</text>
<text x="296.4" y="28.8">A</text>
<text x="1.8" y="81.2">B</text>
<text x="296.4" y="81.2">B</text>
<text x="1.8" y="133.5">C</text>
<text x="296.4" y="133.5">C</text>
<text x="1.8" y="185.9">D</text>
<text x="296.4" y="185.9">D</text>
<text x="25.3" y="210.9">1</text>
<text x="74.8" y="210.9">2</text>
<text x="124.3" y="210.9">3</text>
<text x="173.9" y="210.9">4</text>
<text x="223.4" y="210.9">5</text>
<text x="272.9" y="210.9">6</text>
</g>
<g font-size="1.8" fill="#000080">
<text x="44.3" y="15.2">D5</text>
<text x="55.8" y="16.4">R32</text>
<text x="71" y="15.2">U8</text>
<text x="111.6" y="16.4">R36</text>
<text x="190.4" y="20.2">D9</text>
<text x="238.6" y="22.8">C46</text>
<text x="44.3" y="25.3">D6</text>
<text x="55.8" y="26.6">R33</text>
<text x="111.6" y="26.6">R37</text>
<text x="149.7" y="25.3">CN3</text>
<text x="190.4" y="29.1">D10</text>
<text x="44.3" y="35.5">D7</text>
<text x="238.6" y="31.7">C47</text>
<text x="55.8" y="36.8">R34</text>
<text x="111.6" y="36.8">R38</text>
<text x="190.4" y="38">D11</text>
<text x="238.6" y="40.6">C48</text>
<text x="44.3" y="45.6">D8</text>
<text x="55.8" y="46.9">R35</text>
<text x="111.6" y="46.9">R39</text>
<text x="190.4" y="46.9">D12</text>
<text x="238.6" y="49.5">C49</text>
<text x="32.9" y="81.2">U9</text>
<text x="53.2" y="82.5">C50</text>
<text x="106.6" y="83.7">R40</text>
<text x="139.6" y="79.9">Q1</text>
<text x="184" y="82.5">R44</text>
<text x="217" y="78.7">Q3</text>
<text x="261.5" y="79.9">CN4</text>
<text x="144.7" y="87.6">D15</text>
<text x="222.1" y="86.3">D16</text>
<text x="121.8" y="91.4">R41</text>
<text x="199.3" y="90.1">R45</text>
<text x="18.9" y="106.6">C51</text>
<text x="261.5" y="102.8">CN5</text>
<text x="139.6" y="116.8">Q2</text>
<text x="217" y="116.8">Q4</text>
<text x="106.6" y="120.6">R42</text>
<text x="144.7" y="124.4">D14</text>
<text x="184" y="120.6">R46</text>
<text x="222.1" y="124.4">D13</text>
<text x="46.9" y="130.7">R48</text>
<text x="57" y="130.7">R49</text>
<text x="65.9" y="130.7">R50</text>
<text x="74.8" y="130.7">R51</text>
<text x="121.8" y="128.2">R43</text>
<text x="199.3" y="128.2">R47</text>
</g>
<g font-size="1.8">
<text x="68.7" y="17.9">1</text>
<text x="90" y="17.9">16</text>
<text x="68.7" y="25.6">2</text>
<text x="68.7" y="28.1">3</text>
<text x="90" y="28.1">14</text>
<text x="90" y="25.6">15</text>
<text x="148.6" y="28.1">1</text>
<text x="150.7" y="29.4">1</text>
<text x="68.7" y="35.7">4</text>
<text x="90" y="35.7">13</text>
<text x="148.6" y="30.6">2</text>
<text x="148.6" y="33.2">3</text>
<text x="148.6" y="35.7">4</text>
<text x="150.7" y="31.9">2</text>
<text x="150.7" y="34.4">3</text>
<text x="68.7" y="38.3">5</text>
<text x="90" y="38.3">12</text>
<text x="148.6" y="38.3">5</text>
<text x="150.7" y="37">4</text>
<text x="150.7" y="39.5">5</text>
<text x="68.7" y="45.9">6</text>
<text x="90" y="45.9">11</text>
<text x="68.7" y="48.4">7</text>
<text x="90" y="48.4">10</text>
<text x="68.7" y="56">8</text>
<text x="90" y="56">9</text>
<text x="262.4" y="84">1</text>
<text x="31.7" y="85.2">1</text>
<text x="31.7" y="87.8">2</text>
<text x="33.8" y="86.5">1OE#</text>
<text x="33.8" y="89.1">1A</text>
<text x="42.5" y="89.1">4OE#</text>
<text x="43.3" y="86.5">VCC</text>
<text x="48.3" y="87.8">13</text>
<text x="48.3" y="85.2">14</text>
<text x="262.4" y="86.5">2</text>
<text x="262.4" y="89.1">3</text>
<text x="31.7" y="90.3">3</text>
<text x="31.7" y="92.9">4</text>
<text x="31.7" y="95.4">5</text>
<text x="33.8" y="91.6">1Y</text>
<text x="33.8" y="94.1">2OE#</text>
<text x="44.9" y="94.1">4Y</text>
<text x="44.9" y="91.6">4A</text>
<text x="48.3" y="95.4">10</text>
<text x="48.3" y="92.9">11</text>
<text x="48.3" y="90.3">12</text>
<text x="260.3" y="92.9">5</text>
<text x="262.4" y="91.6">4</text>
<text x="262.4" y="94.1">5</text>
<text x="31.7" y="97.9">6</text>
<text x="31.7" y="100.5">7</text>
<text x="33.8" y="96.7">2A</text>
<text x="33.8" y="99.2">2Y</text>
<text x="33.8" y="101.8">GND</text>
<text x="42.5" y="96.7">3OE#</text>
<text x="44.9" y="101.8">3Y</text>
<text x="44.9" y="99.2">3A</text>
<text x="48.3" y="100.5">8</text>
<text x="48.3" y="97.9">9</text>
<text x="260.3" y="105.6">1</text>
<text x="262.4" y="106.8">1</text>
<text x="260.3" y="108.1">2</text>
<text x="262.4" y="109.4">2</text>
</g>
<g font-size="1.8" fill="#00f">
<text x="106.6" y="17.7">DI1</text>
<text x="118" y="15.2">VDD33-1</text>
<text x="20.8" y="18.7">DI1_IN</text>
<text x="44.3" y="21.5">1N4007W</text>
<text x="55.8" y="21.5">3K</text>
<text x="61.2" y="20">DI_GND</text>
<text x="95.6" y="20">GND</text>
<text x="111.6" y="21.5">2K</text>
<text x="169.4" y="23.8">DI1_IN</text>
<text x="220.5" y="23.8">DI1</text>
<text x="245" y="22.8">100nF</text>
<text x="20.8" y="28.9">DI2_IN</text>
<text x="106.6" y="27.9">DI2</text>
<text x="118" y="25.3">VDD33-1</text>
<text x="139.6" y="27.9">DI1_IN</text>
<text x="190.4" y="26.6">SMBJ33CA</text>
<text x="207.5" y="26.6" transform="rotate(-90 207.5 26.6)">DI_GND</text>
<text x="263.4" y="25.2" transform="rotate(-90 263.4 25.2)">GND</text>
<text x="44.3" y="31.7">1N4007W</text>
<text x="55.8" y="31.7">3K</text>
<text x="61.2" y="30.1">DI_GND</text>
<text x="95.6" y="30.1">GND</text>
<text x="111.6" y="31.7">2K</text>
<text x="118" y="35.5">VDD33-1</text>
<text x="139.6" y="30.4">DI2_IN</text>
<text x="139.6" y="32.9">DI3_IN</text>
<text x="139.6" y="35.5">DI4_IN</text>
<text x="169.4" y="32.7">DI2_IN</text>
<text x="190.4" y="35.5">SMBJ33CA</text>
<text x="207.5" y="35.5" transform="rotate(-90 207.5 35.5)">DI_GND</text>
<text x="220.5" y="32.7">DI2</text>
<text x="245" y="31.7">100nF</text>
<text x="263.4" y="34.1" transform="rotate(-90 263.4 34.1)">GND</text>
<text x="20.8" y="39">DI3_IN</text>
<text x="44.3" y="41.8">1N4007W</text>
<text x="55.8" y="41.8">3K</text>
<text x="61.2" y="40.3">DI_GND</text>
<text x="95.6" y="40.3">GND</text>
<text x="106.6" y="38">DI3</text>
<text x="111.6" y="41.8">2K</text>
<text x="139.6" y="38">DI_GND</text>
<text x="169.4" y="41.6">DI3_IN</text>
<text x="220.5" y="41.6">DI3</text>
<text x="245" y="40.6">100nF</text>
<text x="118" y="45.6">VDD33-1</text>
<text x="149.7" y="43.1">HT508R-5.08-5P</text>
<text x="190.4" y="44.4">SMBJ33CA</text>
<text x="207.5" y="44.4" transform="rotate(-90 207.5 44.4)">DI_GND</text>
<text x="263.4" y="43" transform="rotate(-90 263.4 43)">GND</text>
<text x="20.8" y="49.2">DI4_IN</text>
<text x="44.3" y="52">1N4007W</text>
<text x="55.8" y="52">3K</text>
<text x="61.2" y="50.5">DI_GND</text>
<text x="95.6" y="50.5">GND</text>
<text x="106.6" y="48.2">DI4</text>
<text x="111.6" y="52">2K</text>
<text x="169.4" y="50.5">DI4_IN</text>
<text x="190.4" y="53.3">SMBJ33CA</text>
<text x="207.5" y="53.3" transform="rotate(-90 207.5 53.3)">DI_GND</text>
<text x="220.5" y="50.5">DI4</text>
<text x="245" y="49.5">100nF</text>
<text x="263.4" y="51.9" transform="rotate(-90 263.4 51.9)">GND</text>
<text x="71" y="60.9">TLP291-4(GB-TP,E)</text>
<text x="50.8" y="73.6">5V</text>
<text x="145.9" y="75.9">DO1_OUT</text>
<text x="223.4" y="74.6">DO3_OUT</text>
<text x="59.6" y="82.5">100nF</text>
<text x="71.6" y="82.4" transform="rotate(-90 71.6 82.4)">GND</text>
<text x="139.6" y="82">IRLML0060TR(UMW)</text>
<text x="217" y="80.7">IRLML0060TR(UMW)</text>
<text x="251.3" y="82.5">DO1_OUT1</text>
<text x="13.9" y="88.6">DO1</text>
<text x="24.6" y="87.4" transform="rotate(-90 24.6 87.4)">GND</text>
<text x="57.7" y="90" transform="rotate(-90 57.7 90)">GND</text>
<text x="82.6" y="86">DO1_DRV</text>
<text x="106.6" y="88.8">1K</text>
<text x="160.1" y="84.8">DO3_DRV</text>
<text x="184" y="87.6">1K</text>
<text x="222.1" y="88.8">SMBJ33A</text>
<text x="251.3" y="85">DO2_OUT2</text>
<text x="251.3" y="87.6">DO3_OUT3</text>
<text x="8.9" y="91.1">DO1_DRV</text>
<text x="24.6" y="95.1" transform="rotate(-90 24.6 95.1)">GND</text>
<text x="63.4" y="93.6">DO4_DRV</text>
<text x="63.4" y="91.1">DO4</text>
<text x="144.7" y="90.1">SMBJ33A</text>
<text x="199.3" y="95.2">10K</text>
<text x="251.3" y="90.1">DO4_OUT4</text>
<text x="251.3" y="92.6">DO_24V_PROT</text>
<text x="8.9" y="98.7">DO2_DRV</text>
<text x="13.9" y="96.2">DO2</text>
<text x="57.7" y="97.6" transform="rotate(-90 57.7 97.6)">GND</text>
<text x="63.4" y="98.7">DO3</text>
<text x="63.4" y="101.3">DO3_DRV</text>
<text x="121.8" y="96.4">10K</text>
<text x="132.4" y="101.3">GND</text>
<text x="209.9" y="100">GND</text>
<text x="261.5" y="97.7">HT508R-5.08-5P</text>
<text x="14.7" y="104.3" transform="rotate(-90 14.7 104.3)">5V</text>
<text x="24" y="106.6">1uF</text>
<text x="32.9" y="105.3">SN74AHCT125DR</text>
<text x="251.3" y="105.3">DO_24V_IN</text>
<text x="251.3" y="107.9">DO_0V</text>
<text x="27" y="112.7">GND</text>
<text x="45" y="113.3" transform="rotate(-90 45 113.3)">DO1</text>
<text x="55.1" y="113.3" transform="rotate(-90 55.1 113.3)">DO2</text>
<text x="64" y="113.3" transform="rotate(-90 64 113.3)">DO3</text>
<text x="72.9" y="113.3" transform="rotate(-90 72.9 113.3)">DO4</text>
<text x="145.9" y="112.7">DO2_OUT</text>
<text x="223.4" y="112.7">DO4_OUT</text>
<text x="261.5" y="113">HT508R-5.08-2P</text>
<text x="139.6" y="118.8">IRLML0060TR(UMW)</text>
<text x="217" y="118.8">IRLML0060TR(UMW)</text>
<text x="82.6" y="122.9">DO2_DRV</text>
<text x="106.6" y="125.7">1K</text>
<text x="160.1" y="122.9">DO4_DRV</text>
<text x="184" y="125.7">1K</text>
<text x="241.4" y="122.9">DO_24V_IN</text>
<text x="279.3" y="121.8">DO_24V_PROT</text>
<text x="144.7" y="126.9">SMBJ33A</text>
<text x="222.1" y="126.9">SMBJ33A</text>
<text x="245.3" y="130.5">DO_0V</text>
<text x="277.4" y="131.9" transform="rotate(-90 277.4 131.9)">GND</text>
<text x="46.9" y="133.3">10K</text>
<text x="57" y="133.3">10K</text>
<text x="65.9" y="133.3">10K</text>
<text x="74.8" y="133.3">10K</text>
<text x="121.8" y="133.3">10K</text>
<text x="199.3" y="133.3">10K</text>
<text x="132.4" y="139.4">GND</text>
<text x="209.9" y="138.1">GND</text>
<text x="42.3" y="144.4">GND</text>
<text x="52.4" y="144.4">GND</text>
<text x="61.3" y="144.4">GND</text>
<text x="70.2" y="144.4">GND</text>
</g>
<text font-size="1.6" fill="#00f" x="266.6" y="125.7">S6125-H2-3.15A</text>
<text font-size="1.6" fill="#000080" x="266.6" y="120.6">F3</text>
</svg>
